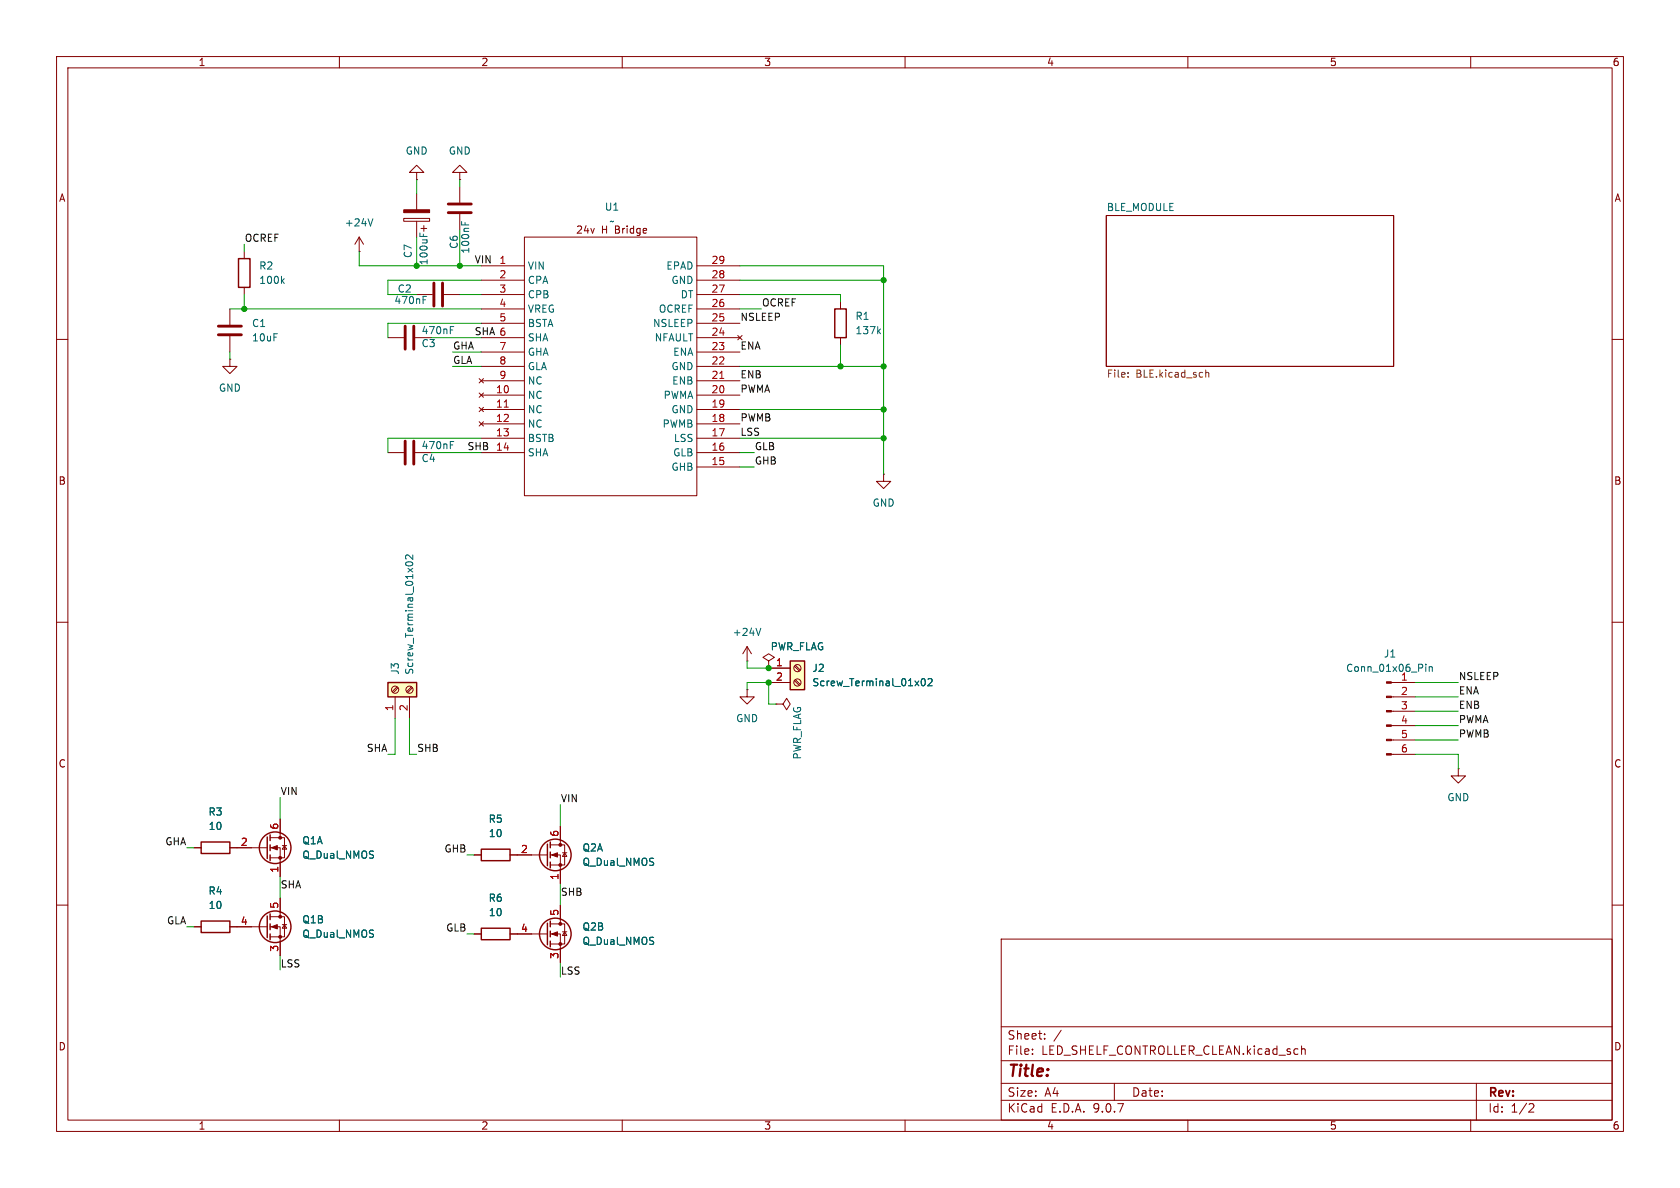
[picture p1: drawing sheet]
<svg xmlns="http://www.w3.org/2000/svg" width="297mm" height="210mm" viewBox="0 0 297 210" stroke-linecap="round" stroke-linejoin="round" font-family="sans-serif">
<g fill="none" stroke="#840000" stroke-width=".18">
<path d="M10 10h277v190h-277zM12 12h273v186h-273zM60 10v2M110 10v2M160 10v2M210 10v2M260 10v2M71.4 38.6h4.5v.5h-4.5zM73.7 30.5h1.2l-1.2-1.3-1.3 1.3h1.3v1.3M73.7 31.8h.1M73.7 34.3v2.8M73.7 39.1v2.8"/>
<path d="M74.9 39.9v1M81.3 30.5h1.2l-1.2-1.3-1.3 1.3h1.3v1.3M81.3 31.8h.1M81.3 33v2.8M81.3 37.8v2.8M195.6 38.1h50.8v26.7h-50.8zM43.2 44.5v1.2M43.2 50.8v1.3M68.6 59.7h2.8M73.4 59.7h2.8M73.7 52.1h2.8M74.4 40.4h1"/>
<path d="M78.5 52.1h2.8M85.1 52.1h7.6M85.1 59.7h7.6M85.1 47h7.6M85.1 49.5h7.6M85.1 54.6h7.6M85.1 57.2h7.6M92.7 41.9h30.5v45.7h-30.5zM104.5 40.4l.3 .8 .3-.8M113.9 40.4h.4v.3l-.6 .1M114.3 41.2h-.4M123.2 52.1h7.6"/>
<path d="M123.2 59.7h7.6M123.2 47h7.6M123.2 49.5h7.6M123.2 54.6h7.6M123.2 57.2h7.6M130.4 59.3l.8 .8M131.2 59.3l-.8 .8M148.6 53.3v1.3M148.6 59.7v1.3M10 60h2M84.7 66.9l.8 .8M84.7 69.5l.8 .7"/>
<path d="M84.7 72l.8 .8M84.7 74.5l.8 .8M85.1 62.2h7.6M85.1 64.8h7.6M85.1 67.3h7.6M85.1 69.9h7.6M85.1 72.4h7.6M85.1 74.9h7.6M85.1 77.5h7.6M85.5 66.9l-.8 .8M85.5 69.5l-.8 .7M85.5 72l-.8 .8"/>
<path d="M85.5 74.5l-.8 .8M123.2 62.2h7.6M123.2 64.8h7.6M123.2 67.3h7.6M123.2 69.9h7.6M123.2 72.4h7.6M123.2 74.9h7.6M123.2 77.5h7.6M285 60h2M68.6 80h2.8M73.4 80h2.8M85.1 80h7.6"/>
<path d="M123.2 80h7.6M123.2 82.6h7.6M156.2 83.8v1.3h1.3l-1.3 1.3-1.3-1.3h1.3M156.2 83.8h.1M10 110h2M132.1 116.8h.1M132.1 114.3l-.8 1.3M132.1 114.3l.7 1.3M132.1 114.3v2.5M285 110h2M132.1 121.9v1.3h1.2l-1.2 1.3-1.3-1.3h1.3M132.1 121.9h.1"/>
<path d="M246 120.7h4.2M246 123.2h4.2M246 125.7h4.2M246 128.3h4.2M246 130.8h4.2M246 133.4h4.2M257.8 135.9v1.3h1.3l-1.3 1.2-1.3-1.2h1.3M257.8 135.9h.1M34.3 149.9h1.3M40.6 149.9h1.3M49.5 158.8v3.3M83.8 151.1h1.3"/>
<path d="M90.2 151.1h6.6M97.3 149.4h2.5v3.5h-2.5M97.3 151.1h1.8v5.1M99.1 146.1v3.3M99.4 150.7h.8M99.8 150.7l.4 .7h-.8zM10 160h2M34.3 163.8h1.3M40.6 163.8h6.6M47.8 162.1h2.5v3.5h-2.5M47.8 163.8h1.7v5.1M49.9 163.4h.8"/>
<path d="M50.3 163.4l.4 .7h-.8zM83.8 165.1h1.3M90.2 165.1h6.6M97.3 163.3h2.5v3.6h-2.5M97.3 165.1h1.8v5.1M99.1 160v3.3M99.4 164.7h.8M99.8 164.7l.4 .7h-.8zM177 166h108v32h-108zM285 160h2M60 198v2M110 198v2"/>
<path d="M160 198v2M177 194.5h108M177 191.5h108M177 187.5h108M177 181.5h108M182.5 186.3v.1M182.5 185.5v.1M184.7 183.6v.1M184.7 182.8v.1M187.6 182.1l-1.3 2M197 191.5v3M210 198v2"/>
<path d="M230.1 184.9v1.5M230.1 185.5l.2-.1 .4 .1v.9M260 198v2M261 191.5v6.5M270.5 195.1l.5 .1 .2 .3-1 1.1h1"/>
</g>
<path d="M199.4 66.6v.1M199.4 65.9v.1M213.2 65.4v1.3M213.2 66l.1-.2 .3 .1 .1 .8" fill="none" stroke="#725600" stroke-width=".18"/>
<path d="M79.2 37.6h4.1M79.2 36.1h4.1M71.6 57.7v4M73.2 57.7v4M76.7 50v4.1M78.2 50v4.1M71.6 78v4M73.2 78v4" fill="none" stroke="#840000" stroke-width=".51"/>
<g fill="none" stroke="#006464" stroke-width=".18">
<path d="M81.6 39.2v.6M82.2 39.3v.5M49.9 49.6l.3 .5M50.2 49.3l-.4 .4M74.2 41.2v.6M74.8 53h.4M74.8 52.4h.6M74.8 41.4v.4M79.6 58.3h.4M79.6 57.7h.6M155.3 58.5l.4 .5M155.7 58.2l-.5 .4"/>
<path d="M79.6 78.7h.4M79.6 78h.6M134.5 111.1l-.4 1.2M252.1 117.4v.1M252.1 117.8v.9M252.7 117.8v.9M252.7 118l.2-.2 .3 .1v.8"/>
</g>
<g fill="#840000" stroke="#840000" stroke-width=".18">
<path d="M71.4 37.1h4.5v.5h-4.5z"/>
<path d="M48 163.8l1-.4v.8z"/>
<path d="M97.5 151.1l1.1-.4v.8z"/>
<path d="M245.1 120.5h.9v.3h-.9z"/>
<path d="M245.1 123.1h.9v.2h-.9z"/>
<path d="M245.1 125.6h.9v.3h-.9z"/>
<path d="M245.1 128.1h.9v.3h-.9z"/>
<path d="M245.1 130.7h.9v.2h-.9z"/>
<path d="M245.1 133.2h.9v.3h-.9z"/>
<path d="M97.5 165.1l1.1-.4v.8z"/>
<circle cx="49.5" cy="162.1" r=".25"/>
<circle cx="49.5" cy="165.6" r=".25"/>
<circle cx="99.1" cy="149.4" r=".25"/>
<circle cx="99.1" cy="152.9" r=".25"/>
<circle cx="99.1" cy="163.3" r=".25"/>
<circle cx="99.1" cy="166.9" r=".25"/>
</g>
<g fill="none" stroke="#840000" stroke-width=".25">
<path d="M42.2 45.7h2v5.1h-2zM147.6 54.6h2v5.1h-2zM35.6 148.8h5v2.1h-5zM85.1 150.1h5.1v2h-5.1zM96.8 149.2v3.8M97.3 148.8v1.1M97.3 150.6v1M97.3 152.4v1M35.6 162.8h5v2h-5zM47.2 161.9v3.8M47.8 161.5v1.1M47.8 163.3v1"/>
<path d="M47.8 165.1v1M85.1 164.1h5.1v2h-5.1zM96.8 163.2v3.8M97.3 162.8v1M97.3 164.6v1M97.3 166.4v1"/>
<circle cx="98.2" cy="151.1" r="2.79"/>
<circle cx="48.6" cy="163.8" r="2.79"/>
<circle cx="98.2" cy="165.1" r="2.79"/>
</g>
<path d="M89.1 72h.8M127.2 66.9h.8" fill="none" stroke="#a90000" stroke-width=".18"/>
<path d="M68.6 120.7h5.1v2.5h-5.1z" fill="#ffffc2"/>
<g fill="none" stroke="#840000" stroke-width=".25">
<path d="M68.6 120.7h5.1v2.5h-5.1zM47.2 148v3.8M47.8 147.6v1M47.8 149.4v1M47.8 151.1v1"/>
<circle cx="48.6" cy="149.9" r="2.79"/>
</g>
<g fill="none" stroke="#840000" stroke-width=".18">
<path d="M63.5 44.5h.1M63.5 41.9l-.8 1.3M63.5 41.9l.8 1.3M63.5 41.9v2.6M135.9 116.8l1-.6-1-.6-1 .6 1 .6v1.3M135.9 118.1h.1M69.8 123.2v3.8M70.2 121.4l-.9 .9M70.4 121.6l-.9 .9M72.4 123.2v3.8M72.7 121.4l-.8 .9M72.9 121.6l-.8 .9"/>
<path d="M137.2 124.5h1.2l.7-1.1 .6 1.1-.6 1-.7-1M137.2 124.5h.1M41.9 149.9h5.3M47.8 148.1h2.5v3.5h-2.5M47.8 149.9h1.7v5M49.5 144.8v3.3M49.9 149.5h.8M50.3 149.5l.4 .6h-.8z"/>
<circle cx="69.8" cy="121.9" r=".63"/>
<circle cx="72.4" cy="121.9" r=".63"/>
</g>
<path d="M65.9 38.7l-.4 1.2M71.8 99.4a.69 .69 0 0 1 1.2 .3 .72 .72 0 0 1-1.3-.1zM73 98.1v.8l-.9-.8-.4 .2 .1 .5" fill="none" stroke="#006464" stroke-width=".18"/>
<g fill="#840000" stroke="#840000" stroke-width=".18">
<path d="M48 149.9l1-.4v.7z"/>
<circle cx="49.5" cy="148.1" r=".25"/>
<circle cx="49.5" cy="151.6" r=".25"/>
</g>
<path d="M139.7 116.8h2.5v5.1h-2.5z" fill="#ffffc2"/>
<path d="M139.7 116.8h2.5v5.1h-2.5z" fill="none" stroke="#840000" stroke-width=".25"/>
<g fill="none" stroke="#840000" stroke-width=".18">
<path d="M40.6 54.6v2.8M40.6 59.4v2.8M40.6 63.5v1.3h1.3l-1.3 1.2-1.2-1.2h1.2M40.6 63.5h.1M135.9 118.1h.1M135.9 118.1h3.8M140.4 117.8l.9 .8M140.6 117.6l.9 .8M135.9 120.7h3.8M140.4 120.3l.9 .9M140.6 120.1l.9 .9M34.3 149.9h1.3"/>
<path d="M40.6 149.9h3.8M49.5 144.8v2.5M49.5 152.4v2.5M49.5 158.8v2.5M83.8 151.1h1.3M90.2 151.1h3.8M99.1 146.1v2.5M99.1 153.7v2.5M34.3 163.8h1.3M40.6 163.8h3.8M49.5 166.4v2.5M83.8 165.1h1.3"/>
<path d="M90.2 165.1h3.8M99.1 160v2.6M99.1 167.6v2.6"/>
<circle cx="141" cy="118.1" r=".63"/>
<circle cx="141" cy="120.6" r=".63"/>
</g>
<path d="M163 120.1l.2-.1a.68 .68 0 0 1 .4 .6 .68 .68 0 0 1-.4 .6l-.2-.1-.1-.4zM164.1 120.1l.4-.1 .3 .3-.8 .9h.8" fill="none" stroke="#006464" stroke-width=".18"/>
<path d="M38.6 57.7h4.1M38.6 59.2h4.1" fill="none" stroke="#840000" stroke-width=".51"/>
<g fill="none" stroke="#009600" stroke-width=".18">
<path d="M73.7 31.8v2.5M81.3 31.8v1.2M40.6 54.6h44.5M43.2 43.2v1.3M43.2 52.1v2.5M63.5 44.5v2.5h21.6M73.7 41.9v5.1M76.2 59.7h8.9M81.3 52.1h3.8M81.3 40.6v6.4M85.1 49.5h-16.5v2.6h5.1M85.1 57.2h-16.5v2.5"/>
<path d="M130.8 47h25.4v36.8M130.8 52.1h17.8v1.2M130.8 49.5h25.4M130.8 54.6h3.8M40.6 62.2v1.3M80 64.8h5.1M80 62.2h5.1M85.1 77.5h-16.5v2.5M130.8 77.5h25.4M130.8 72.4h25.4M130.8 64.8h25.4M148.6 61v3.8"/>
<path d="M76.2 80h8.9M130.8 82.6h2.5M130.8 80h2.5M132.1 116.8v1.3h3.8M69.8 127v6.4h-1.2M72.4 127v6.4h1.3M132.1 121.9v-1.2h3.8v3.8h1.3M250.2 133.4h7.6v2.5M250.2 130.8h7.6M250.2 128.3h7.6M250.2 120.7h7.6M250.2 123.2h7.6"/>
<path d="M250.2 125.7h7.6M33 149.9h1.3M49.5 141v3.8M49.5 154.9v3.9M82.5 151.1h1.3M99.1 142.2v3.9M99.1 156.2v3.8M33 163.8h1.3M49.5 168.9v2.6M82.5 165.1h1.3M99.1 170.2v2.5"/>
</g>
<g fill="#009600" stroke="#009600" stroke-width=".18">
<circle cx="156.2" cy="72.4" r=".46"/>
<circle cx="156.2" cy="77.5" r=".46"/>
<circle cx="135.9" cy="120.7" r=".46"/>
<circle cx="135.9" cy="118.1" r=".46"/>
<circle cx="156.2" cy="64.8" r=".46"/>
<circle cx="156.2" cy="49.5" r=".46"/>
<circle cx="148.6" cy="64.8" r=".46"/>
<circle cx="73.7" cy="47" r=".46"/>
<circle cx="81.3" cy="47" r=".46"/>
<circle cx="43.2" cy="54.6" r=".46"/>
</g>
<text font-size="2.8" fill="#840000" x="178" y="190.9">Title:</text>
<g font-size="2.1" fill="#840000">
<text x="178" y="184">Sheet:</text>
<text x="178" y="186.7">File:</text>
<text x="184.1" y="186.7">LED_SHELF_CONTROLLER_CLEAN.kicad_sch</text>
<text x="178" y="196.9">KiCad</text>
<text x="178" y="194.1">Size:</text>
<text x="184.7" y="194.1">A4</text>
<text x="185.7" y="196.9">E.D.A.</text>
<text x="193.3" y="196.9">9.0.7</text>
<text x="200" y="194.1">Date:</text>
<text x="263" y="194.3">Rev:</text>
<text x="263" y="196.9">Id:</text>
<text x="267.1" y="196.9">1/2</text>
</g>
<g font-size="1.8" fill="#840000">
<text x="35" y="11.9">1</text>
<text x="85" y="11.9">2</text>
<text x="135" y="11.9">3</text>
<text x="185" y="11.9">4</text>
<text x="235" y="11.9">5</text>
<text x="285" y="11.9">6</text>
<text x="10.3" y="35.9">A</text>
<text x="285.3" y="35.9">A</text>
<text x="101.2" y="41.5">24v</text>
<text x="105.8" y="41.5">H Bridge</text>
<text x="10.3" y="85.9">B</text>
<text x="285.3" y="85.9">B</text>
<text x="10.3" y="135.9">C</text>
<text x="285.3" y="135.9">C</text>
<text x="10.3" y="185.9">D</text>
<text x="285.3" y="185.9">D</text>
<text x="35" y="199.9">1</text>
<text x="85" y="199.9">2</text>
<text x="135" y="199.9">3</text>
<text x="185" y="199.9">4</text>
<text x="235" y="199.9">5</text>
<text x="285" y="199.9">6</text>
</g>
<g font-size="1.8" fill="#006464">
<text x="71.6" y="27.5">GND</text>
<text x="79.2" y="27.5">GND</text>
<text x="60.9" y="40.2">+24V</text>
<text x="106.8" y="37.4">U1</text>
<text x="107.6" y="40">~</text>
<text x="195.6" y="37.4">BLE_MODULE</text>
<text x="45.7" y="47.9">R2</text>
<text x="73" y="45.7" transform="rotate(-90 73 45.7)">C7</text>
<text x="75.8" y="47" transform="rotate(-90 75.8 47)">100uF</text>
<text x="81.1" y="44.1" transform="rotate(-90 81.1 44.1)">C6</text>
<text x="83.2" y="44.9" transform="rotate(-90 83.2 44.9)">100nF</text>
<text x="93.2" y="47.9">VIN</text>
<text x="117.7" y="47.9">EPAD</text>
<text x="45.7" y="50.4">100k</text>
<text x="69.6" y="53.9">470nF</text>
<text x="70.2" y="51.9">C2</text>
<text x="93.2" y="50.4">CPA</text>
<text x="93.2" y="52.9">CPB</text>
<text x="118.6" y="50.4">GND</text>
<text x="120.2" y="52.9">DT</text>
<text x="44.5" y="58">C1</text>
<text x="74.4" y="59.3">470nF</text>
<text x="93.2" y="55.5">VREG</text>
<text x="93.2" y="58">BSTA</text>
<text x="115.3" y="58">NSLEEP</text>
<text x="116.4" y="55.5">OCREF</text>
<text x="151.1" y="56.7">R1</text>
<text x="151.1" y="59.3">137k</text>
<text x="44.5" y="60.6">10uF</text>
<text x="74.4" y="61.6">C3</text>
<text x="93.2" y="60.6">SHA</text>
<text x="93.2" y="63.1">GHA</text>
<text x="93.2" y="65.6">GLA</text>
<text x="115.6" y="60.6">NFAULT</text>
<text x="118.6" y="65.6">GND</text>
<text x="118.9" y="63.1">ENA</text>
<text x="38.6" y="69.4">GND</text>
<text x="93.2" y="68.2">NC</text>
<text x="93.2" y="70.7">NC</text>
<text x="117.2" y="70.7">PWMA</text>
<text x="118.7" y="68.2">ENB</text>
<text x="93.2" y="73.3">NC</text>
<text x="93.2" y="75.8">NC</text>
<text x="117" y="75.8">PWMB</text>
<text x="118.6" y="73.3">GND</text>
<text x="74.4" y="81.9">C4</text>
<text x="74.4" y="79.6">470nF</text>
<text x="93.2" y="78.3">BSTB</text>
<text x="93.2" y="80.9">SHA</text>
<text x="118.6" y="83.4">GHB</text>
<text x="118.9" y="80.9">GLB</text>
<text x="119" y="78.3">LSS</text>
<text x="154.2" y="89.8">GND</text>
<text x="129.4" y="112.6">+24V</text>
<text x="70.7" y="119.4" transform="rotate(-90 70.7 119.4)">J3</text>
<text x="73.3" y="119.4" transform="rotate(-90 73.3 119.4)">Screw_Terminal_01x02</text>
<text x="136.2" y="115.2">PWR_FLAG</text>
<text x="143.5" y="119">J2</text>
<text x="237.9" y="119">Conn_01x06_Pin</text>
<text x="244.6" y="116.4">J1</text>
<text x="143.5" y="121.5">Screw_Terminal_01x02</text>
<text x="247.6" y="120.4">1</text>
<text x="130" y="127.9">GND</text>
<text x="141.8" y="134.4" transform="rotate(-90 141.8 134.4)">PWR_FLAG</text>
<text x="255.8" y="141.8">GND</text>
<text x="36.8" y="144.4">R3</text>
<text x="36.8" y="146.9">10</text>
<text x="53.3" y="149.5">Q1A</text>
<text x="86.3" y="145.6">R5</text>
<text x="86.3" y="148.2">10</text>
<text x="53.3" y="152">Q_Dual_NMOS</text>
<text x="102.9" y="150.7">Q2A</text>
<text x="102.9" y="153.3">Q_Dual_NMOS</text>
<text x="36.8" y="158.3">R4</text>
<text x="36.8" y="160.9">10</text>
<text x="86.3" y="159.6">R6</text>
<text x="53.3" y="163.4">Q1B</text>
<text x="53.3" y="166">Q_Dual_NMOS</text>
<text x="86.3" y="162.2">10</text>
<text x="102.9" y="164.7">Q2B</text>
<text x="102.9" y="167.2">Q_Dual_NMOS</text>
</g>
<g font-size="1.8" fill="#0f0f0f">
<text x="43.2" y="42.8">OCREF</text>
<text x="83.8" y="46.6">VIN</text>
<text x="83.8" y="59.3">SHA 6</text>
<text x="130.8" y="56.8">NSLEEP</text>
<text x="134.6" y="54.3">OCREF</text>
<text x="80" y="64.4">GLA</text>
<text x="80" y="61.9">GHA</text>
<text x="130.8" y="61.9">ENA</text>
<text x="130.8" y="67">ENB</text>
<text x="130.8" y="69.5">PWMA</text>
<text x="130.8" y="74.6">PWMB</text>
<text x="130.8" y="77.1">LSS</text>
<text x="82.5" y="79.7">SHB</text>
<text x="133.3" y="82.2">GHB</text>
<text x="133.3" y="79.7">GLB</text>
<text x="257.8" y="120.3">NSLEEP</text>
<text x="257.8" y="122.8">ENA</text>
<text x="257.8" y="125.4">ENB</text>
<text x="257.8" y="127.9">PWMA</text>
<text x="257.8" y="130.5">PWMB</text>
<text x="64.7" y="133">SHA</text>
<text x="73.7" y="133">SHB</text>
<text x="49.5" y="140.6">VIN</text>
<text x="99.1" y="141.9">VIN</text>
<text x="29.1" y="149.5">GHA</text>
<text x="78.5" y="150.8">GHB</text>
<text x="49.5" y="157.1">SHA</text>
<text x="99.1" y="158.4">SHB</text>
<text x="29.4" y="163.5">GLA</text>
<text x="78.8" y="164.8">GLB</text>
<text x="49.5" y="171.1">LSS</text>
<text x="99.1" y="172.4">LSS</text>
</g>
<g font-size="1.8" fill="#a90000">
<text x="88.2" y="46.7">1</text>
<text x="125.7" y="46.7">29</text>
<text x="88.2" y="49.3">2</text>
<text x="88.2" y="51.8">3</text>
<text x="125.7" y="49.3">28</text>
<text x="125.7" y="51.8">27</text>
<text x="88.2" y="54.4">4</text>
<text x="88.2" y="56.9">5</text>
<text x="125.7" y="54.4">26</text>
<text x="125.7" y="56.9">25</text>
<text x="125.7" y="59.4">24</text>
<text x="88.2" y="62">7</text>
<text x="88.2" y="64.5">8</text>
<text x="125.7" y="62">23</text>
<text x="125.7" y="64.5">22</text>
<text x="87.6" y="69.6">10</text>
<text x="88.2" y="67.1">9</text>
<text x="125.7" y="67.1">21</text>
<text x="125.7" y="69.6">20</text>
<text x="87.6" y="72.1">11</text>
<text x="87.6" y="74.7">12</text>
<text x="87.6" y="77.2">13</text>
<text x="125.7" y="72.1">19</text>
<text x="125.7" y="74.7">18</text>
<text x="125.7" y="77.2">17</text>
<text x="87.6" y="79.8">14</text>
<text x="125.7" y="79.8">16</text>
<text x="125.7" y="82.3">15</text>
<text x="137.1" y="117.9">1</text>
<text x="69.6" y="125.8" transform="rotate(-90 69.6 125.8)">1</text>
<text x="72.1" y="125.8" transform="rotate(-90 72.1 125.8)">2</text>
<text x="137.1" y="120.4">2</text>
<text x="247.6" y="122.9">2</text>
<text x="247.6" y="125.5">3</text>
<text x="247.6" y="128">4</text>
<text x="247.6" y="130.6">5</text>
<text x="247.6" y="133.1">6</text>
<text x="42.5" y="149.6">2</text>
<text x="49.3" y="146.8" transform="rotate(-90 49.3 146.8)">6</text>
<text x="98.8" y="148" transform="rotate(-90 98.8 148)">6</text>
<text x="49.3" y="154.4" transform="rotate(-90 49.3 154.4)">1</text>
<text x="92" y="150.9">2</text>
<text x="98.8" y="155.6" transform="rotate(-90 98.8 155.6)">1</text>
<text x="49.3" y="160.7" transform="rotate(-90 49.3 160.7)">5</text>
<text x="98.8" y="162" transform="rotate(-90 98.8 162)">5</text>
<text x="42.5" y="163.6">4</text>
<text x="92" y="164.8">4</text>
<text x="49.3" y="168.3" transform="rotate(-90 49.3 168.3)">3</text>
<text x="98.8" y="169.6" transform="rotate(-90 98.8 169.6)">3</text>
</g>
<g font-size="1.8" fill="#725600">
<text x="195.6" y="67.1">File:</text>
<text x="200.8" y="67.1">BLE.kicad_sch</text>
</g>
</svg>
